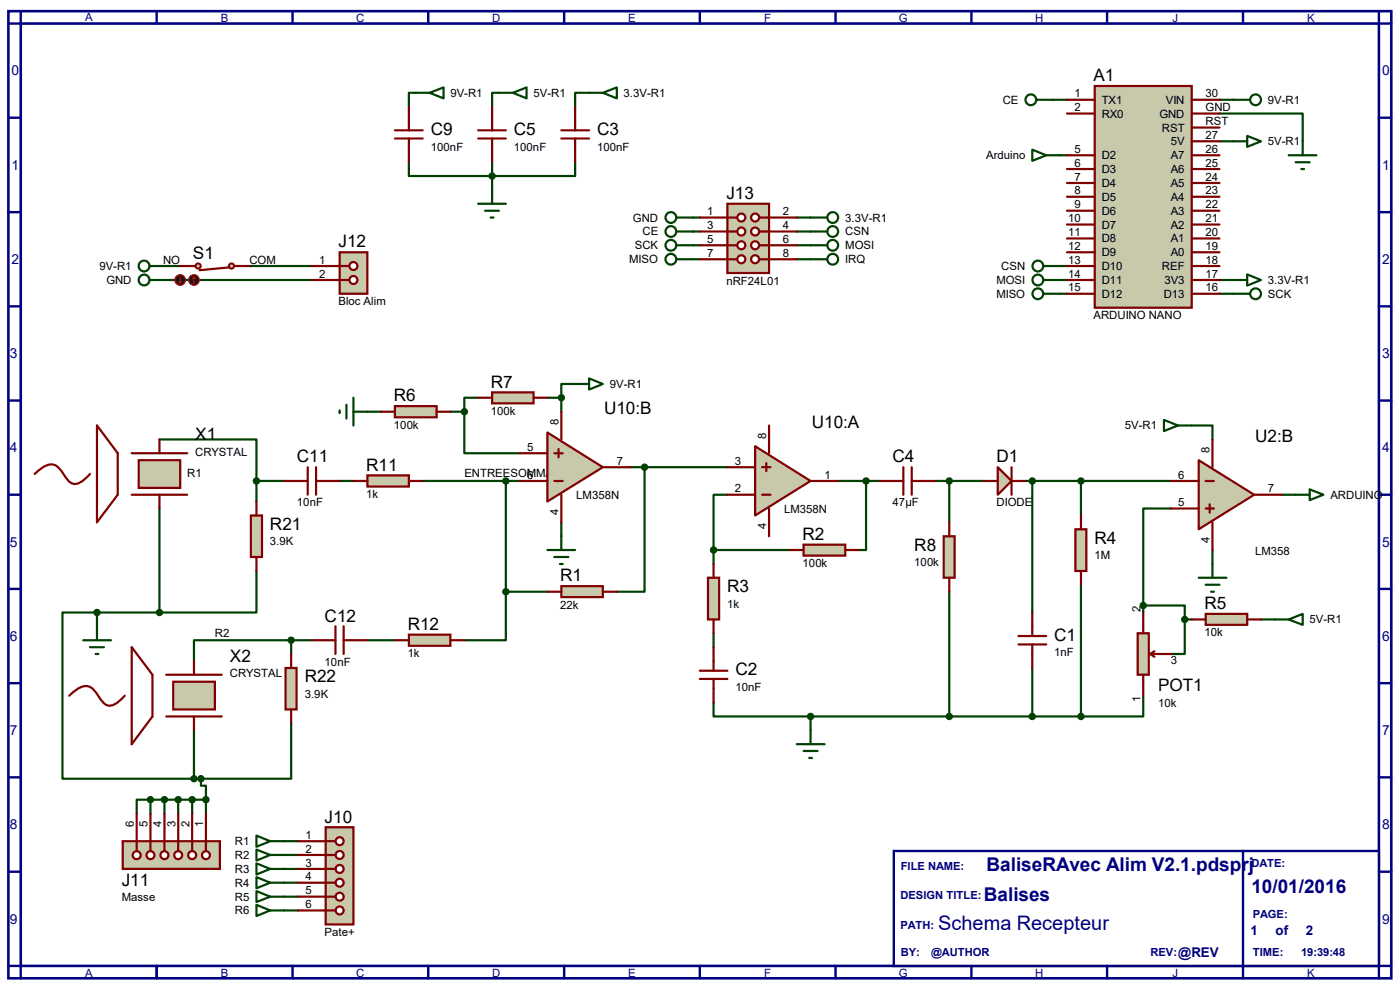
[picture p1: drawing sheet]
<svg xmlns="http://www.w3.org/2000/svg" width="297mm" height="210mm" viewBox="0 0 297 210" stroke-linecap="round" stroke-linejoin="round" font-family="sans-serif">
<path d="M1.8 2.4h293.3v205.1h-293.3zM4.4 5h288.1v199.9h-288.1z" fill="none" stroke="#000080" stroke-width=".55"/>
<path d="M4.4 2.4v2.6h-2.6M33.2 2.4v2.6" fill="none" stroke="#000080" stroke-width=".51"/>
<path d="M189.6 180.5h102.9v24.4h-102.9z" fill="#fff" stroke="#000080" stroke-width=".51"/>
<g fill="none" stroke="#000080" stroke-width=".51">
<path d="M62.1 2.4v2.6M90.8 2.4v2.6M119.7 2.4v2.6M148.5 2.4v2.6M177.2 2.4v2.6M206.1 2.4v2.6M234.9 2.4v2.6M263.7 2.4v2.6M292.5 2.4v2.6h2.6M1.8 25h2.6M292.5 25h2.6M1.8 45h2.6"/>
<path d="M292.5 45h2.6M1.8 65h2.6M292.5 65h2.6M1.8 85h2.6M292.5 85h2.6M1.8 104.9h2.6M292.5 104.9h2.6M1.8 124.9h2.6M292.5 124.9h2.6M1.8 144.9h2.6M292.5 144.9h2.6M1.8 164.9h2.6"/>
<path d="M292.5 164.9h2.6M1.8 184.9h2.6M263.7 180.5v27M292.5 184.9h2.6M1.8 204.9h2.6v2.6M33.2 204.9v2.6M62.1 204.9v2.6M90.8 204.9v2.6M119.7 204.9v2.6M148.5 204.9v2.6M177.2 204.9v2.6M206.1 204.9v2.6"/>
<path d="M234.9 204.9v2.6M295.1 204.9h-2.6v2.6"/>
</g>
<g fill="none" stroke="#004000" stroke-width=".47">
<path d="M88.2 19.7h-1.5v2.9M105.8 19.7h-1.4v2.9M125 19.7h-3v2.9M86.7 34.4v2.9h35.3v-2.9M104.4 34.4v5.9M223.4 21.2h3M224.9 32.9h1.5M258.7 24.1h17.7v5.9M258.7 30h3M258.7 21.2h3M35.3 59.4h30.9M35.3 56.4h2.9"/>
<path d="M52.9 56.4h13.3M147 46.1h1.5M147 49.1h1.5M147 55h1.5M147 52h1.5M169 46.1h3M169 49.1h3M169 55h3M169 52h3M224.9 59.4h1.5M224.9 56.4h1.5M258.7 59.4h3"/>
<path d="M224.9 62.3h1.5M258.7 62.3h3M33.8 93.2h20.6v8.8M77.9 87.3h3M95.5 87.3h3M98.5 87.3v8.8h11.8M101.4 84.4h-2.9v2.9M116.1 84.4h3M119.1 84.4v2.9M122 81.4h-2.9v3M133.8 99.1h20.5M136.7 99.1v26.4h-5.8"/>
<path d="M252.8 90.3h4.4v2.9M33.8 107.9v22M54.4 102h5.9M54.4 102v4.4M72.1 102h2.9M89.7 102h20.6M107.3 102v23.5M119.1 110.8v2.9M151.4 116.7v2.9M151.4 116.7h16.2M154.3 104.9h-2.9v11.8M177.8 102h8.8"/>
<path d="M183.7 102v14.7h-1.5M198.4 102h10.3M201.4 102v8.8M217.6 102h30.8M219 102v27.9M229.3 102v7.3M248.4 107.9h-5.9v20.5M257.2 116.7v2.9M271.9 104.9h3M20.6 129.9h-7.3v35.3h27.8M20.6 129.9h13.2M20.6 129.9v2.9"/>
<path d="M54.4 121.1v8.8h-20.6M61.8 135.8h-20.7v4.4M61.8 135.8h4.4M61.8 135.8v2.9M77.9 135.8h5.9M107.3 125.5v10.3h-8.8M107.3 125.5h8.8M151.4 134.3v3M201.4 125.5v26.5M229.3 124v28M242.5 128.4h8.8v3M242.5 128.4v1.5"/>
<path d="M251.3 131.4v7.3h-2.9M251.3 131.4h1.5M267.5 131.4h3M41.1 154.9v10.3M61.8 153.5v11.7h-19.2M151.4 149v3h20.6M172 152h57.3M172 152v2.9M219 141.7v10.3M242.5 147.6v4.4h-13.2M31.9 169.6h-2.9v3M31.9 169.6h11.8"/>
<path d="M31.9 169.6v3M34.9 169.6v3M37.8 169.6v3M40.8 169.6v3M41.1 165.2h1.5M42.6 165.2v1.5h1.1v2.9M43.7 169.6v3M60.3 178.4h2.9M60.3 181.4h2.9M60.3 184.3h2.9M60.3 187.2h2.9M60.3 190.2h2.9"/>
<path d="M60.3 193.1h2.9"/>
</g>
<path d="M211.7 99.1l2.9 2.9-2.9 2.9z" fill="#c8c8aa" stroke="#800000" stroke-width=".47"/>
<path d="M214.6 99.1v5.8M208.7 102h3M214.6 102h3" fill="none" stroke="#800000" stroke-width=".47"/>
<path d="M255.8 130.2h8.8v2.3h-8.8z" fill="#c8c8aa" stroke="#800000" stroke-width=".47"/>
<path d="M252.8 131.4h3M264.6 131.4h2.9" fill="none" stroke="#800000" stroke-width=".47"/>
<path d="M241.3 134.3h2.4v8.8h-2.4z" fill="#c8c8aa" stroke="#800000" stroke-width=".47"/>
<path d="M216.1 134.9h5.9M216.1 136.7h5.9M219 129.9v5M219 136.7v5M242.5 129.9v4.4M244 138.7l.9 .6M244 138.7h4.4M244.9 138.1l-.9 .6M242.5 143.1v4.5" fill="none" stroke="#800000" stroke-width=".47"/>
<path d="M274.9 104.9h2.9M277.8 103.8l3 1.1-3 1.2z" fill="none" stroke="#004000" stroke-width=".47"/>
<circle cx="219" cy="102" r=".55" fill="#004000" stroke="#004000" stroke-width=".47"/>
<path d="M228.1 112.3h2.4v8.8h-2.4z" fill="#c8c8aa" stroke="#800000" stroke-width=".47"/>
<path d="M229.3 109.3v3M229.3 121.1v2.9" fill="none" stroke="#800000" stroke-width=".47"/>
<path d="M254.3 97.6l11.8 7.3-11.8 7.4z" fill="#c8c8aa" stroke="#800000" stroke-width=".47"/>
<path d="M257.2 93.2v5.9M248.4 102h5.9M248.4 107.9h5.9M255.8 102h1.7M255.8 107.9h1.7M256.6 107v1.8M257.2 110.8v5.9M266.1 104.9h5.8" fill="none" stroke="#800000" stroke-width=".47"/>
<g fill="none" stroke="#004000" stroke-width=".47">
<path d="M219 31.7l3 1.2-3 1.2zM222 32.9h2.9M261.7 30h2.9M261.7 21.2h3.5M264.6 28.8l2.9 1.2-2.9 1.2zM31.7 56.4h3.6M31.7 59.4h3.6M246.9 89.1l3 1.2-3 1.1zM249.9 90.3h2.9"/>
<circle cx="266.4" cy="21.2" r="1.14"/>
<circle cx="30.6" cy="56.4" r="1.14"/>
<circle cx="30.6" cy="59.4" r="1.14"/>
</g>
<path d="M69.1 175.5h5.9v20.6h-5.9z" fill="#c8c8aa" stroke="#800000" stroke-width=".47"/>
<path d="M69.1 178.4h2.1" fill="none" stroke="#800000" stroke-width=".47"/>
<circle cx="72.1" cy="181.4" r=".85" fill="#fff" stroke="#800000" stroke-width=".47"/>
<path d="M69.1 181.4h2.1" fill="none" stroke="#800000" stroke-width=".47"/>
<circle cx="72.1" cy="184.3" r=".85" fill="#fff" stroke="#800000" stroke-width=".47"/>
<path d="M69.1 184.3h2.1" fill="none" stroke="#800000" stroke-width=".47"/>
<circle cx="72.1" cy="187.2" r=".85" fill="#fff" stroke="#800000" stroke-width=".47"/>
<path d="M69.1 187.2h2.1" fill="none" stroke="#800000" stroke-width=".47"/>
<circle cx="72.1" cy="190.2" r=".85" fill="#fff" stroke="#800000" stroke-width=".47"/>
<path d="M69.1 190.2h2.1" fill="none" stroke="#800000" stroke-width=".47"/>
<circle cx="72.1" cy="193.1" r=".85" fill="#fff" stroke="#800000" stroke-width=".47"/>
<path d="M69.1 193.1h2.1" fill="none" stroke="#800000" stroke-width=".47"/>
<circle cx="72.1" cy="178.4" r=".85" fill="#fff" stroke="#800000" stroke-width=".47"/>
<path d="M63.2 178.4h5.9M63.2 181.4h5.9M63.2 184.3h5.9M63.2 187.2h5.9M63.2 190.2h5.9M63.2 193.1h5.9" fill="none" stroke="#800000" stroke-width=".47"/>
<path d="M26 178.4h20.7v5.9h-20.7z" fill="#c8c8aa" stroke="#800000" stroke-width=".47"/>
<path d="M43.7 178.4v2.1" fill="none" stroke="#800000" stroke-width=".47"/>
<circle cx="40.8" cy="181.4" r=".85" fill="#fff" stroke="#800000" stroke-width=".47"/>
<path d="M40.8 178.4v2.1" fill="none" stroke="#800000" stroke-width=".47"/>
<circle cx="37.8" cy="181.4" r=".85" fill="#fff" stroke="#800000" stroke-width=".47"/>
<path d="M37.8 178.4v2.1" fill="none" stroke="#800000" stroke-width=".47"/>
<circle cx="34.9" cy="181.4" r=".85" fill="#fff" stroke="#800000" stroke-width=".47"/>
<path d="M34.9 178.4v2.1" fill="none" stroke="#800000" stroke-width=".47"/>
<circle cx="31.9" cy="181.4" r=".85" fill="#fff" stroke="#800000" stroke-width=".47"/>
<path d="M31.9 178.4v2.1" fill="none" stroke="#800000" stroke-width=".47"/>
<circle cx="29" cy="181.4" r=".85" fill="#fff" stroke="#800000" stroke-width=".47"/>
<path d="M29 178.4v2.1" fill="none" stroke="#800000" stroke-width=".47"/>
<circle cx="43.7" cy="181.4" r=".85" fill="#fff" stroke="#800000" stroke-width=".47"/>
<path d="M29 172.6v5.8M31.9 172.6v5.8M34.9 172.6v5.8M37.8 172.6v5.8M40.8 172.6v5.8M43.7 172.6v5.8" fill="none" stroke="#800000" stroke-width=".47"/>
<path d="M273.4 32.9h5.9M274.9 34.4h2.9M276.1 35.9h.5M276.4 30v2.9M101.4 43.2h5.9M102.9 44.7h2.9M104.1 46.1h.6M104.4 40.3v2.9" fill="none" stroke="#004000" stroke-width=".47"/>
<path d="M72.1 53.5h5.8v8.8h-5.8z" fill="#c8c8aa" stroke="#800000" stroke-width=".47"/>
<path d="M72.1 56.4h2" fill="none" stroke="#800000" stroke-width=".47"/>
<circle cx="75" cy="56.4" r=".85" fill="#fff" stroke="#800000" stroke-width=".47"/>
<path d="M72.1 59.4h2" fill="none" stroke="#800000" stroke-width=".47"/>
<circle cx="75" cy="59.4" r=".85" fill="#fff" stroke="#800000" stroke-width=".47"/>
<path d="M66.2 56.4h5.9M66.2 59.4h5.9" fill="none" stroke="#800000" stroke-width=".47"/>
<path d="M232.2 18.2h20.6v47.1h-20.6z" fill="#c8c8aa" stroke="#800000" stroke-width=".47"/>
<g fill="none" stroke="#800000" stroke-width=".47">
<path d="M226.4 21.2h5.8M226.4 24.1h5.8M226.4 32.9h5.8M226.4 35.9h5.8M226.4 38.8h5.8M252.8 21.2h5.9M252.8 24.1h5.9M252.8 32.9h5.9M252.8 35.9h5.9M252.8 38.8h5.9M252.8 30h5.9M252.8 27.1h5.9"/>
<path d="M226.4 41.7h5.8M226.4 44.7h5.8M226.4 47.6h5.8M226.4 50.6h5.8M226.4 53.5h5.8M226.4 56.4h5.8M226.4 59.4h5.8M252.8 41.7h5.9M252.8 44.7h5.9M252.8 47.6h5.9M252.8 50.6h5.9M252.8 53.5h5.9"/>
<path d="M252.8 56.4h5.9M252.8 59.4h5.9M226.4 62.3h5.8M252.8 62.3h5.9"/>
</g>
<path d="M257.2 119.6v3M254.3 122.6h5.9M255.8 124h2.9M256.9 125.5h.6M270.5 131.4h2.9M273.4 131.4l3-1.2v2.3z" fill="none" stroke="#004000" stroke-width=".47"/>
<g fill="#004000" stroke="#004000" stroke-width=".47">
<circle cx="229.3" cy="152" r=".55"/>
<circle cx="229.3" cy="102" r=".55"/>
</g>
<g fill="#c8c8aa" stroke="#800000" stroke-width=".42">
<circle cx="42" cy="56.4" r=".55"/>
<circle cx="49.1" cy="56.4" r=".55"/>
</g>
<path d="M38.2 56.4h3.2M48.5 56.7l-6.2 .6M49.7 56.4h3.2" fill="none" stroke="#800000" stroke-width=".47"/>
<circle cx="41.1" cy="59.4" r="1.14" fill="#400000" stroke="#f00" stroke-width=".21"/>
<path d="M41.1 58.8l.3 .3M41.1 58.8l-.2 .3M41.1 58.8v1.2" fill="none" stroke="#f00" stroke-width=".21"/>
<circle cx="38.2" cy="59.4" r="1.14" fill="#400000" stroke="#f00" stroke-width=".21"/>
<path d="M37.9 59.7l.3 .3M38.2 58.8v1.2M38.5 59.7l-.3 .3" fill="none" stroke="#f00" stroke-width=".21"/>
<g fill="#004000" stroke="#004000" stroke-width=".47">
<circle cx="242.5" cy="128.4" r=".55"/>
<circle cx="251.3" cy="131.4" r=".55"/>
<circle cx="104.4" cy="37.3" r=".55"/>
</g>
<path d="M83.8 27.6h5.9M83.8 29.4h5.9M86.7 22.6v5M86.7 29.4v5M101.4 27.6h5.9M101.4 29.4h5.9M104.4 22.6v5M104.4 29.4v5" fill="none" stroke="#800000" stroke-width=".47"/>
<path d="M88.2 19.7h2.9M91.1 19.7l3-1.2v2.4zM105.8 19.7h3M108.8 19.7l2.9-1.2v2.4z" fill="none" stroke="#004000" stroke-width=".47"/>
<path d="M154.3 43.2h8.9v14.7h-8.9z" fill="#c8c8aa" stroke="#800000" stroke-width=".47"/>
<path d="M154.3 46.1h2.1" fill="none" stroke="#800000" stroke-width=".47"/>
<circle cx="157.3" cy="46.1" r=".85" fill="#fff" stroke="#800000" stroke-width=".47"/>
<path d="M154.3 49.1h2.1" fill="none" stroke="#800000" stroke-width=".47"/>
<circle cx="157.3" cy="49.1" r=".85" fill="#fff" stroke="#800000" stroke-width=".47"/>
<path d="M154.3 52h2.1" fill="none" stroke="#800000" stroke-width=".47"/>
<circle cx="157.3" cy="52" r=".85" fill="#fff" stroke="#800000" stroke-width=".47"/>
<path d="M154.3 55h2.1" fill="none" stroke="#800000" stroke-width=".47"/>
<circle cx="157.3" cy="55" r=".85" fill="#fff" stroke="#800000" stroke-width=".47"/>
<path d="M161.1 46.1h2.1" fill="none" stroke="#800000" stroke-width=".47"/>
<circle cx="160.2" cy="46.1" r=".85" fill="#fff" stroke="#800000" stroke-width=".47"/>
<path d="M161.1 49.1h2.1" fill="none" stroke="#800000" stroke-width=".47"/>
<circle cx="160.2" cy="49.1" r=".85" fill="#fff" stroke="#800000" stroke-width=".47"/>
<path d="M161.1 52h2.1" fill="none" stroke="#800000" stroke-width=".47"/>
<circle cx="160.2" cy="52" r=".85" fill="#fff" stroke="#800000" stroke-width=".47"/>
<path d="M161.1 55h2.1" fill="none" stroke="#800000" stroke-width=".47"/>
<circle cx="160.2" cy="55" r=".85" fill="#fff" stroke="#800000" stroke-width=".47"/>
<path d="M119.1 27.6h5.9M119.1 29.4h5.9M122 22.6v5M122 29.4v5M148.5 46.1h5.8M148.5 49.1h5.8M148.5 52h5.8M148.5 55h5.8M163.2 46.1h5.8M163.2 49.1h5.8M163.2 52h5.8M163.2 55h5.8" fill="none" stroke="#800000" stroke-width=".47"/>
<g fill="none" stroke="#004000" stroke-width=".47">
<path d="M125 19.7h2.9M127.9 19.7l3-1.2v2.4zM219.9 21.2h3.5M143.5 46.1h3.5M143.5 49.1h3.5M143.5 55h3.5M143.5 52h3.5M172 46.1h3.5M172 49.1h3.5M172 55h3.5M172 52h3.5M221.4 59.4h3.5"/>
<path d="M221.4 56.4h3.5M261.7 59.4h2.9M264.6 58.2l2.9 1.2-2.9 1.2zM221.4 62.3h3.5M261.7 62.3h3.5"/>
<circle cx="218.7" cy="21.2" r="1.14"/>
<circle cx="142.3" cy="49.1" r="1.14"/>
<circle cx="142.3" cy="52" r="1.14"/>
<circle cx="142.3" cy="55" r="1.14"/>
<circle cx="142.3" cy="46.1" r="1.14"/>
<circle cx="176.7" cy="46.1" r="1.14"/>
<circle cx="176.7" cy="49.1" r="1.14"/>
<circle cx="176.7" cy="55" r="1.14"/>
<circle cx="176.7" cy="52" r="1.14"/>
<circle cx="220.2" cy="56.4" r="1.14"/>
<circle cx="220.2" cy="59.4" r="1.14"/>
<circle cx="220.2" cy="62.3" r="1.14"/>
<circle cx="266.4" cy="62.3" r="1.14"/>
</g>
<path d="M119.1 124.3h8.8v2.4h-8.8z" fill="#c8c8aa" stroke="#800000" stroke-width=".47"/>
<path d="M116.1 125.5h3M127.9 125.5h3" fill="none" stroke="#800000" stroke-width=".47"/>
<path d="M77.9 100.8h8.8v2.4h-8.8z" fill="#c8c8aa" stroke="#800000" stroke-width=".47"/>
<path d="M27.9 96.1h11.8M27.9 104.9h11.8M75 102h2.9M86.7 102h3" fill="none" stroke="#800000" stroke-width=".47"/>
<path d="M122 81.4h3M125 80.3l2.9 1.1-2.9 1.2zM116.1 116.7h5.9M117.6 118.2h3M118.8 119.6h.6M119.1 113.7v3M17.7 135.8h5.8M19.1 137.3h3M20.3 138.7h.6M20.6 132.8v3" fill="none" stroke="#004000" stroke-width=".47"/>
<path d="M29.4 97.6h8.8v5.9h-8.8z" fill="#c8c8aa" stroke="#800000" stroke-width=".47"/>
<path d="M20.6 90.3l4.4 5.8v8.8l-4.4 5.9zM33.8 93.2v2.9M7.4 100.5a5.3 5.3 0 0 1 3.6-2 4.7 4.7 0 0 1 2.9 2.7 2.15 2.15 0 0 0 3.3 1l1.9-1.7M33.8 104.9v3" fill="none" stroke="#800000" stroke-width=".47"/>
<path d="M53.2 109.3h2.4v8.9h-2.4z" fill="#c8c8aa" stroke="#800000" stroke-width=".47"/>
<path d="M54.4 106.4v2.9M54.4 118.2v2.9" fill="none" stroke="#800000" stroke-width=".47"/>
<circle cx="33.8" cy="129.9" r=".55" fill="#004000" stroke="#004000" stroke-width=".47"/>
<path d="M86.7 134.6h8.8v2.4h-8.8z" fill="#c8c8aa" stroke="#800000" stroke-width=".47"/>
<path d="M83.8 135.8h2.9M95.5 135.8h3M35.3 152h11.7M35.3 143.1h11.7" fill="none" stroke="#800000" stroke-width=".47"/>
<path d="M36.7 144.6h8.9v5.9h-8.9z" fill="#c8c8aa" stroke="#800000" stroke-width=".47"/>
<path d="M27.9 137.3l4.4 5.8v8.9l-4.4 5.9zM14.7 147.6a5.3 5.3 0 0 1 3.7-2.1 4.7 4.7 0 0 1 2.9 2.7 2.16 2.16 0 0 0 3.3 1.1l1.9-1.7M41.1 140.2v2.9M41.1 152v2.9" fill="none" stroke="#800000" stroke-width=".47"/>
<path d="M60.6 141.7h2.3v8.8h-2.3z" fill="#c8c8aa" stroke="#800000" stroke-width=".47"/>
<path d="M65.3 99.1v5.8M67.1 99.1v5.8M60.3 102h5M67.1 102h5M61.8 138.7v3M66.2 135.8h5M71.2 132.8v5.9M72.9 132.8v5.9M72.9 135.8h5M61.8 150.5v3" fill="none" stroke="#800000" stroke-width=".47"/>
<path d="M72.1 87v.6M73.5 85.9v2.9M75 87.3h2.9M75 84.4v5.9" fill="none" stroke="#004000" stroke-width=".47"/>
<g fill="#004000" stroke="#004000" stroke-width=".47">
<circle cx="219" cy="152" r=".55"/>
<circle cx="41.1" cy="165.2" r=".55"/>
<circle cx="20.6" cy="129.9" r=".55"/>
<circle cx="40.8" cy="169.6" r=".55"/>
<circle cx="37.8" cy="169.6" r=".55"/>
<circle cx="34.9" cy="169.6" r=".55"/>
<circle cx="31.9" cy="169.6" r=".55"/>
<circle cx="43.7" cy="169.6" r=".55"/>
<circle cx="42.6" cy="165.2" r=".55"/>
</g>
<path d="M150.2 122.6h2.4v8.8h-2.4z" fill="#c8c8aa" stroke="#800000" stroke-width=".47"/>
<path d="M151.4 119.6v3M151.4 131.4v2.9" fill="none" stroke="#800000" stroke-width=".47"/>
<path d="M170.5 115.5h8.8v2.4h-8.8z" fill="#c8c8aa" stroke="#800000" stroke-width=".47"/>
<path d="M167.6 116.7h2.9M179.3 116.7h2.9" fill="none" stroke="#800000" stroke-width=".47"/>
<g fill="none" stroke="#004000" stroke-width=".47">
<path d="M169 157.9h5.9M170.5 159.3h2.9M172 154.9v3M54.4 177.2l2.9 1.2-2.9 1.2zM57.3 178.4h3M171.7 160.8h.6M54.4 180.2l2.9 1.2-2.9 1.1zM54.4 183.1l2.9 1.2-2.9 1.2zM54.4 186.1l2.9 1.1-2.9 1.2zM54.4 189l2.9 1.2-2.9 1.1zM54.4 191.9l2.9 1.2-2.9 1.2zM57.3 181.4h3"/>
<path d="M57.3 184.3h3M57.3 187.2h3M57.3 190.2h3M57.3 193.1h3"/>
</g>
<path d="M160.2 94.7l11.8 7.3-11.8 7.3z" fill="#c8c8aa" stroke="#800000" stroke-width=".47"/>
<path d="M154.3 99.1h5.9M161.7 99.1h1.7M162.6 98.2v1.7M163.2 90.3v5.8M154.3 104.9h5.9M161.7 104.9h1.7M163.2 107.9v5.8M172 102h5.8" fill="none" stroke="#800000" stroke-width=".47"/>
<path d="M116.1 91.7l11.8 7.4-11.8 7.3z" fill="#c8c8aa" stroke="#800000" stroke-width=".47"/>
<path d="M110.3 96.1h5.8M117.6 96.1h1.8M118.5 95.2v1.8M119.1 87.3v5.9M127.9 99.1h5.9M110.3 102h5.8M117.6 102h1.8M119.1 104.9v5.9" fill="none" stroke="#800000" stroke-width=".47"/>
<g fill="#004000" stroke="#004000" stroke-width=".47">
<circle cx="136.7" cy="99.1" r=".55"/>
<circle cx="54.4" cy="102" r=".55"/>
<circle cx="107.3" cy="102" r=".55"/>
<circle cx="107.3" cy="125.5" r=".55"/>
<circle cx="61.8" cy="135.8" r=".55"/>
</g>
<path d="M83.8 86.1h8.8v2.4h-8.8z" fill="#c8c8aa" stroke="#800000" stroke-width=".47"/>
<path d="M80.9 87.3h2.9M92.6 87.3h2.9" fill="none" stroke="#800000" stroke-width=".47"/>
<path d="M104.4 83.2h8.8v2.4h-8.8z" fill="#c8c8aa" stroke="#800000" stroke-width=".47"/>
<path d="M101.4 84.4h3M113.2 84.4h2.9M191.6 99.1v5.8M193.4 99.1v5.8M186.6 102h5M193.4 102h5M151.4 137.3v5M148.5 142.3h5.8M148.5 144h5.8M151.4 144v5" fill="none" stroke="#800000" stroke-width=".47"/>
<g fill="#004000" stroke="#004000" stroke-width=".47">
<circle cx="119.1" cy="84.4" r=".55"/>
<circle cx="98.5" cy="87.3" r=".55"/>
<circle cx="151.4" cy="116.7" r=".55"/>
<circle cx="172" cy="152" r=".55"/>
<circle cx="183.7" cy="102" r=".55"/>
</g>
<path d="M200.2 113.7h2.3v8.9h-2.3z" fill="#c8c8aa" stroke="#800000" stroke-width=".47"/>
<path d="M201.4 110.8v2.9M201.4 122.6v2.9" fill="none" stroke="#800000" stroke-width=".47"/>
<g fill="#004000" stroke="#004000" stroke-width=".47">
<circle cx="201.4" cy="102" r=".55"/>
<circle cx="201.4" cy="152" r=".55"/>
</g>
<text font-size="4.2" fill="#000080" x="199" y="197.2">Schema Recepteur</text>
<g font-size="4" fill="#000080">
<text x="209.3" y="184.7">BaliseRAvec Alim V2.1.pdsprj</text>
<text x="208.7" y="191.1">Balises</text>
<text x="265.5" y="189.4">10/01/2016</text>
</g>
<g font-size="3.6">
<text x="232" y="17.2">A1</text>
<text x="91.4" y="28.7">C9</text>
<text x="109" y="28.7">C5</text>
<text x="126.7" y="28.7">C3</text>
<text x="154.1" y="42.2">J13</text>
<text x="71.8" y="52.5">J12</text>
<text x="40.9" y="54.9">S1</text>
<text x="104.1" y="82.2">R7</text>
<text x="83.6" y="85.1">R6</text>
<text x="128.1" y="87.8">U10:B</text>
<text x="41.4" y="93.3">X1</text>
<text x="172.2" y="90.7">U10:A</text>
<text x="266.3" y="93.7">U2:B</text>
<text x="63" y="98.1">C11</text>
<text x="77.7" y="99.9">R11</text>
<text x="189.4" y="98.1">C4</text>
<text x="211.4" y="98.1">D1</text>
<text x="57.3" y="112.4">R21</text>
<text x="170.3" y="114.5">R2</text>
<text x="194" y="116.8">R8</text>
<text x="232.2" y="115.4">R4</text>
<text x="118.8" y="123.3">R1</text>
<text x="154.3" y="125.6">R3</text>
<text x="68.9" y="131.9">C12</text>
<text x="255.5" y="129.2">R5</text>
<text x="86.5" y="133.6">R12</text>
<text x="223.6" y="135.9">C1</text>
<text x="48.8" y="140.3">X2</text>
<text x="156" y="143.3">C2</text>
<text x="64.6" y="144.7">R22</text>
<text x="245.7" y="146.6">POT1</text>
<text x="68.9" y="174.5">J10</text>
<text x="25.8" y="187.9">J11</text>
</g>
<g font-size="2.9" fill="#000080">
<text x="2.4" y="16">0</text>
<text x="293.2" y="16">0</text>
<text x="2.4" y="36">1</text>
<text x="293.2" y="36">1</text>
<text x="2.4" y="56">2</text>
<text x="293.2" y="56">2</text>
<text x="2.1" y="76">3</text>
<text x="293.2" y="76">3</text>
<text x="2.1" y="96">4</text>
<text x="293.2" y="96">4</text>
<text x="2.1" y="115.9">5</text>
<text x="293.2" y="115.9">5</text>
<text x="2.1" y="135.9">6</text>
<text x="293.2" y="135.9">6</text>
<text x="2.1" y="155.9">7</text>
<text x="293.2" y="155.9">7</text>
<text x="2.1" y="175.9">8</text>
<text x="293.2" y="175.9">8</text>
<text x="2.1" y="195.9">9</text>
<text x="293.2" y="195.9">9</text>
</g>
<g font-size="2.8" fill="#000080">
<text x="250" y="203">@REV</text>
<text x="265.3" y="198.3">1</text>
<text x="270.6" y="198.3">of</text>
<text x="277" y="198.3">2</text>
</g>
<g font-size="2.4" fill="#000080">
<text x="18" y="4.4">A</text>
<text x="46.8" y="4.7">B</text>
<text x="75.6" y="4.7">C</text>
<text x="104.4" y="4.7">D</text>
<text x="133.3" y="4.7">E</text>
<text x="162.1" y="4.7">F</text>
<text x="190.7" y="4.7">G</text>
<text x="219.6" y="4.7">H</text>
<text x="248.7" y="4.7">J</text>
<text x="277.3" y="4.7">K</text>
<text x="191.1" y="184.5">FILE NAME:</text>
<text x="265.5" y="183.9">DATE:</text>
<text x="191" y="190.8">DESIGN TITLE:</text>
<text x="191" y="197">PATH:</text>
<text x="265.8" y="194.8">PAGE:</text>
<text x="191.1" y="202.7">BY:</text>
<text x="197.5" y="202.7">@AUTHOR</text>
<text x="244.1" y="202.9">REV:</text>
<text x="265.8" y="202.9">TIME:</text>
<text x="276" y="202.9">19:39:48</text>
<text x="18" y="207.2">A</text>
<text x="46.8" y="207.2">B</text>
<text x="75.6" y="207.2">C</text>
<text x="104.4" y="207.2">D</text>
<text x="133.3" y="207.2">E</text>
<text x="162.1" y="207.2">F</text>
<text x="190.7" y="207.2">G</text>
<text x="219.6" y="207.2">H</text>
<text x="248.7" y="207.2">J</text>
<text x="277.3" y="207.2">K</text>
</g>
<g font-size="2.4">
<text x="95.5" y="20.5">9V-R1</text>
<text x="113.2" y="20.5">5V-R1</text>
<text x="132.3" y="20.5">3.3V-R1</text>
<text x="212.7" y="22">CE</text>
<text x="228" y="20.7">1</text>
<text x="228" y="23.6">2</text>
<text x="233.7" y="22">TX1</text>
<text x="247.3" y="22">VIN</text>
<text x="255.8" y="23.6">GND</text>
<text x="255.8" y="20.7">30</text>
<text x="269" y="22">9V-R1</text>
<text x="233.7" y="24.9">RX0</text>
<text x="246" y="24.9">GND</text>
<text x="246.5" y="27.9">RST</text>
<text x="255.8" y="29.5">27</text>
<text x="255.8" y="26.5">RST</text>
<text x="91.4" y="32">100nF</text>
<text x="109" y="32">100nF</text>
<text x="126.7" y="32">100nF</text>
<text x="209.2" y="33.8">Arduino</text>
<text x="228" y="32.4">5</text>
<text x="228" y="35.3">6</text>
<text x="233.7" y="33.8">D2</text>
<text x="248.4" y="33.8">A7</text>
<text x="248.4" y="30.8">5V</text>
<text x="255.8" y="35.3">25</text>
<text x="255.8" y="32.4">26</text>
<text x="269" y="30.8">5V-R1</text>
<text x="228" y="38.3">7</text>
<text x="228" y="41.2">8</text>
<text x="233.7" y="36.7">D3</text>
<text x="233.7" y="39.7">D4</text>
<text x="248.4" y="39.7">A5</text>
<text x="248.4" y="36.7">A6</text>
<text x="255.8" y="41.2">23</text>
<text x="255.8" y="38.3">24</text>
<text x="134.3" y="47">GND</text>
<text x="150" y="45.6">1</text>
<text x="166.1" y="45.6">2</text>
<text x="179.3" y="47">3.3V-R1</text>
<text x="226.6" y="47.1">10</text>
<text x="228" y="44.2">9</text>
<text x="233.7" y="42.6">D5</text>
<text x="233.7" y="45.6">D6</text>
<text x="248.4" y="45.6">A3</text>
<text x="248.4" y="42.6">A4</text>
<text x="255.8" y="47.1">21</text>
<text x="255.8" y="44.2">22</text>
<text x="134.7" y="52.9">SCK</text>
<text x="136.3" y="50">CE</text>
<text x="150" y="48.6">3</text>
<text x="150" y="51.5">5</text>
<text x="166.1" y="48.6">4</text>
<text x="166.1" y="51.5">6</text>
<text x="179.3" y="52.9">MOSI</text>
<text x="179.3" y="50">CSN</text>
<text x="226.6" y="50.1">11</text>
<text x="226.6" y="53">12</text>
<text x="233.7" y="48.5">D7</text>
<text x="233.7" y="51.4">D8</text>
<text x="248.4" y="51.4">A1</text>
<text x="248.4" y="48.5">A2</text>
<text x="255.8" y="53">19</text>
<text x="255.8" y="50.1">20</text>
<text x="21.1" y="57.3">9V-R1</text>
<text x="34.6" y="55.9">NO</text>
<text x="52.9" y="55.9">COM</text>
<text x="67.7" y="55.9">1</text>
<text x="67.7" y="58.9">2</text>
<text x="133.5" y="55.8">MISO</text>
<text x="150" y="54.5">7</text>
<text x="166.1" y="54.5">8</text>
<text x="179.3" y="55.8">IRQ</text>
<text x="212.4" y="57.3">CSN</text>
<text x="226.6" y="55.9">13</text>
<text x="226.6" y="58.9">14</text>
<text x="233.7" y="54.4">D9</text>
<text x="233.7" y="57.3">D10</text>
<text x="246.5" y="57.3">REF</text>
<text x="248.4" y="54.4">A0</text>
<text x="255.8" y="58.9">17</text>
<text x="255.8" y="55.9">18</text>
<text x="22.6" y="60.2">GND</text>
<text x="71.8" y="64.8">Bloc Alim</text>
<text x="154.1" y="60.4">nRF24L01</text>
<text x="211.4" y="60.2">MOSI</text>
<text x="211.4" y="63.2">MISO</text>
<text x="226.6" y="61.8">15</text>
<text x="233.7" y="60.2">D11</text>
<text x="233.7" y="63.2">D12</text>
<text x="246.9" y="63.2">D13</text>
<text x="247" y="60.2">3V3</text>
<text x="255.8" y="61.8">16</text>
<text x="269" y="63.2">SCK</text>
<text x="269" y="60.2">3.3V-R1</text>
<text x="232" y="67.7">ARDUINO NANO</text>
<text x="129.4" y="82.3">9V-R1</text>
<text x="104.1" y="88">100k</text>
<text x="83.6" y="90.9">100k</text>
<text x="111.8" y="95.6">5</text>
<text x="118.5" y="90.3" transform="rotate(-90 118.5 90.3)">8</text>
<text x="162.6" y="93.2" transform="rotate(-90 162.6 93.2)">8</text>
<text x="238.6" y="91.1">5V-R1</text>
<text x="39.7" y="101.3">R1</text>
<text x="41.4" y="96.6">CRYSTAL</text>
<text x="98.5" y="101.3">ENTREESOMMATEUR</text>
<text x="111.8" y="101.5">6</text>
<text x="130.8" y="98.6">7</text>
<text x="155.9" y="98.6">3</text>
<text x="174.9" y="101.5">1</text>
<text x="250" y="101.5">6</text>
<text x="256.6" y="96.1" transform="rotate(-90 256.6 96.1)">8</text>
<text x="63" y="107.4">10nF</text>
<text x="77.7" y="105.6">1k</text>
<text x="122.3" y="105.9">LM358N</text>
<text x="155.9" y="104.4">2</text>
<text x="189.4" y="107.4">47µF</text>
<text x="211.4" y="107.4">DIODE</text>
<text x="250" y="107.4">5</text>
<text x="269" y="104.4">7</text>
<text x="282.2" y="105.8">ARDUINO</text>
<text x="118.5" y="109.2" transform="rotate(-90 118.5 109.2)">4</text>
<text x="162.6" y="112.1" transform="rotate(-90 162.6 112.1)">4</text>
<text x="166.3" y="108.8">LM358N</text>
<text x="57.3" y="115.7">3.9K</text>
<text x="232.2" y="118.7">1M</text>
<text x="256.6" y="115.1" transform="rotate(-90 256.6 115.1)">4</text>
<text x="266.3" y="117.6">LM358</text>
<text x="170.3" y="120.3">100k</text>
<text x="194" y="120.1">100k</text>
<text x="118.8" y="129.1">22k</text>
<text x="154.3" y="128.9">1k</text>
<text x="241.9" y="129.9" transform="rotate(-90 241.9 129.9)">2</text>
<text x="45.6" y="135">R2</text>
<text x="255.5" y="135">10k</text>
<text x="277.8" y="132.2">5V-R1</text>
<text x="48.8" y="143.6">CRYSTAL</text>
<text x="68.9" y="141.2">10nF</text>
<text x="86.5" y="139.4">1k</text>
<text x="223.6" y="139.2">1nF</text>
<text x="248.4" y="140.9">3</text>
<text x="64.6" y="148">3.9K</text>
<text x="156" y="146.6">10nF</text>
<text x="241.9" y="148.9" transform="rotate(-90 241.9 148.9)">1</text>
<text x="245.7" y="150">10k</text>
<text x="28.4" y="175.5" transform="rotate(-90 28.4 175.5)">6</text>
<text x="31.3" y="175.5" transform="rotate(-90 31.3 175.5)">5</text>
<text x="34.3" y="175.5" transform="rotate(-90 34.3 175.5)">4</text>
<text x="37.2" y="175.5" transform="rotate(-90 37.2 175.5)">3</text>
<text x="40.2" y="175.5" transform="rotate(-90 40.2 175.5)">2</text>
<text x="43.1" y="175.5" transform="rotate(-90 43.1 175.5)">1</text>
<text x="49.8" y="179.3">R1</text>
<text x="64.8" y="177.9">1</text>
<text x="49.8" y="182.2">R2</text>
<text x="49.8" y="185.2">R3</text>
<text x="64.8" y="180.8">2</text>
<text x="64.8" y="183.8">3</text>
<text x="25.8" y="191.2">Masse</text>
<text x="49.8" y="188.1">R4</text>
<text x="49.8" y="191.1">R5</text>
<text x="64.8" y="186.7">4</text>
<text x="64.8" y="189.7">5</text>
<text x="49.8" y="194">R6</text>
<text x="64.8" y="192.6">6</text>
<text x="68.9" y="198.5">Pate+</text>
</g>
</svg>
